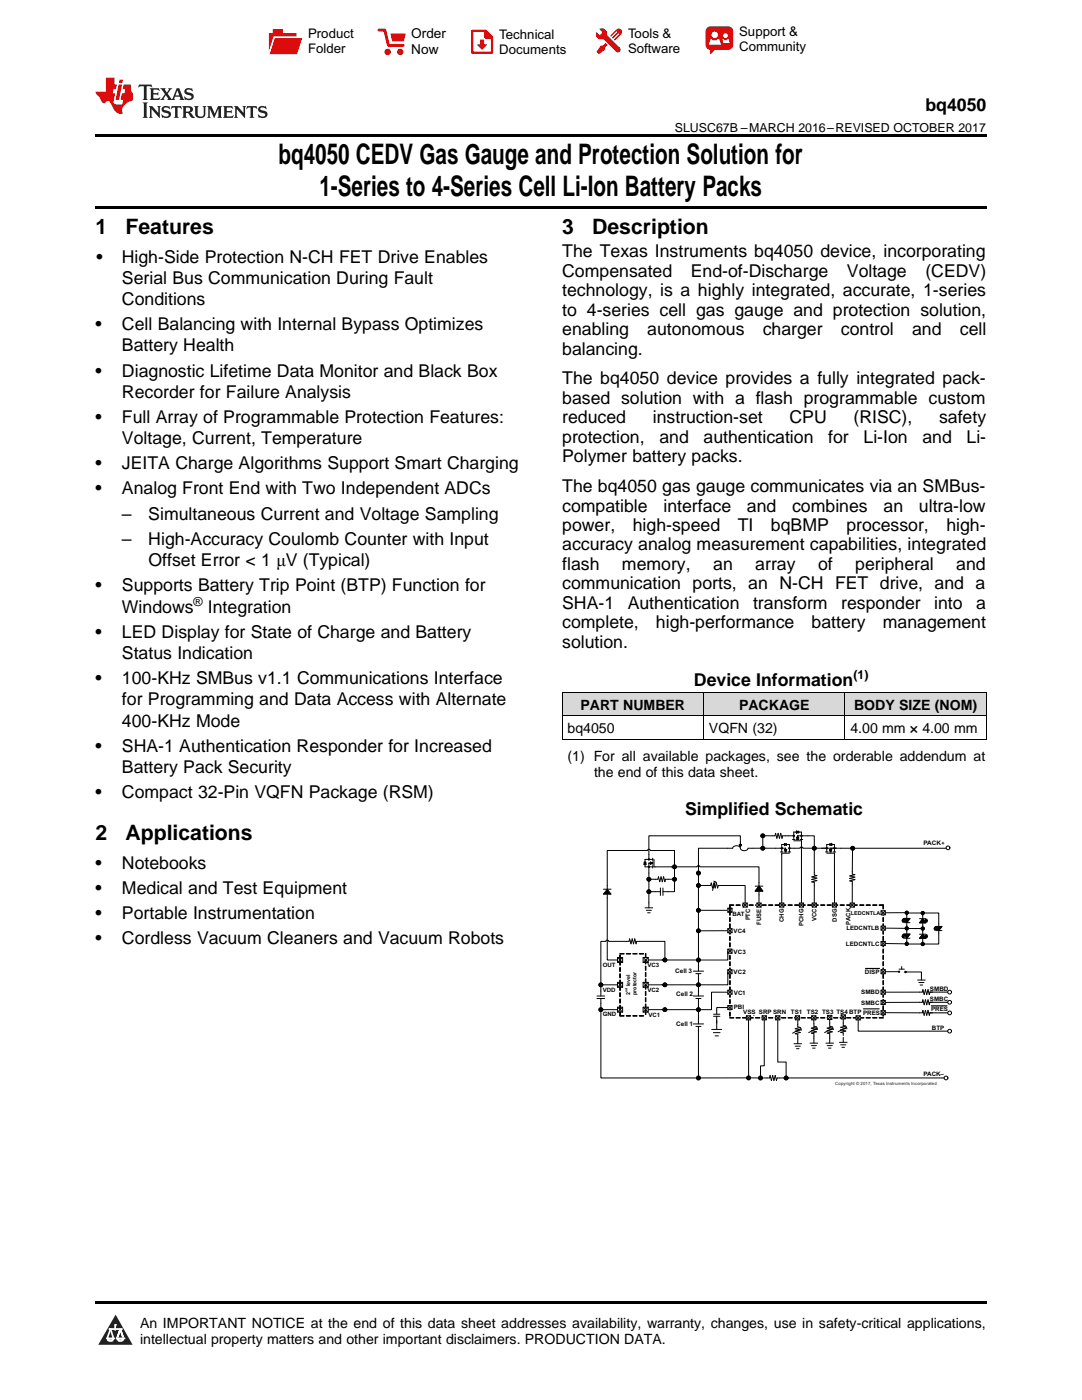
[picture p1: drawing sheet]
<svg xmlns="http://www.w3.org/2000/svg" width="216mm" height="279mm" viewBox="0 0 216 279" stroke-linecap="round" stroke-linejoin="round" font-family="sans-serif">
<g fill="#d8d8d8">
<path d="M112.2 138.3h28.2v4.6h-28.2z"/>
<path d="M140.4 138.3h28.2v4.6h-28.2z"/>
<path d="M168.6 138.3h28.2v4.6h-28.2z"/>
</g>
<path d="M23.1 262.4l3.4 6h-6.9z" fill="#231f20"/>
<path d="M21.4 267.1h1.2l-.3 .5h-.3a.55 .55 0 0 1-.6-.5z" fill-rule="evenodd" fill="#fff"/>
<path d="M21.4 267.1h1.2l-.3 .5h-.3a.55 .55 0 0 1-.6-.5z" fill="none" stroke="#231f20" stroke-width=".34"/>
<path d="M21.4 267.1l1.2 .1-.3 .4h-.5z" fill="none" stroke="#fff" stroke-width=".34"/>
<path d="M23 265.3h.1" fill="none" stroke="#fff" stroke-width=".34"/>
<path d="M23 264.4v.9z" fill="#fff"/>
<path d="M23 264.4v.9z" fill="none" stroke="#fff" stroke-width=".34"/>
<circle cx="23" cy="264.4" r=".17" fill="#fff"/>
<path d="M21.9 265.2h.1" fill="none" stroke="#fff" stroke-width=".34"/>
<path d="M21.9 265.2h2.3z" fill="#fff"/>
<path d="M21.9 265.2h2.3z" fill="none" stroke="#fff" stroke-width=".34"/>
<circle cx="24.2" cy="265.2" r=".17" fill="#fff"/>
<path d="M23.3 267.1h.1" fill="none" stroke="#fff" stroke-width=".34"/>
<path d="M24 265.2l-.7 1.9z" fill="#fff"/>
<path d="M24 265.2l-.7 1.9z" fill="none" stroke="#fff" stroke-width=".34"/>
<path d="M24 265.2l.7 1.9z" fill="#fff"/>
<path d="M24 265.2l.7 1.9z" fill="none" stroke="#fff" stroke-width=".34"/>
<path d="M24.6 267.1h.1" fill="none" stroke="#fff" stroke-width=".34"/>
<circle cx="21.4" cy="267.1" r=".17" fill="#fff"/>
<path d="M22.1 265.2l-.7 1.9z" fill="#fff"/>
<path d="M22.1 265.2l-.7 1.9z" fill="none" stroke="#fff" stroke-width=".34"/>
<path d="M22.1 265.2l.5 1.9z" fill="#fff"/>
<path d="M22.1 265.2l.5 1.9z" fill="none" stroke="#fff" stroke-width=".34"/>
<circle cx="22.6" cy="267.1" r=".17" fill="#fff"/>
<path d="M23.4 267.1h1.3a.65 .65 0 0 1-.7 .5 .65 .65 0 0 1-.6-.5z" fill-rule="evenodd" fill="#fff"/>
<path d="M23.4 267.1h1.3a.65 .65 0 0 1-.7 .5 .65 .65 0 0 1-.6-.5z" fill="none" stroke="#231f20" stroke-width=".34"/>
<path d="M23.4 267.1h1.3l-.4 .5h-.6z" fill="none" stroke="#fff" stroke-width=".34"/>
<path d="M23.3 267.1h.1" fill="none" stroke="#fff" stroke-width=".34"/>
<circle cx="24.7" cy="267.1" r=".17" fill="#fff"/>
<path d="M19 259.7h177.8v.5h-177.8z" fill="#000"/>
<g fill="#000">
<path d="M156.5 168.3l.4 .2-.4 .3zM156.5 169.6h.5l-.2 .4zM165.6 168.5l.4-.2v.5zM165.5 169.6h.5l-.3 .4z"/>
<path d="M175.4 180.6h.9zM174.1 180.6h.9zM172.8 180.6h.9zM171.5 180.6h.9zM170.2 180.6h.9zM168.9 180.6h.9zM167.6 180.6h.9zM166.3 180.6h.9zM165 180.6h.9zM163.7 180.6h.9zM162.4 180.6h.9zM161.1 180.6h.9zM159.9 180.6h.8zM158.6 180.6h.8zM157.3 180.6h.8zM156 180.6h.8zM154.7 180.6h.8zM153.4 180.6h.8zM152.1 180.6h.8zM150.8 180.6h.8zM149.5 180.6h.8zM148.2 180.6h.8zM146.9 180.6h.8zM145.6 180.6h.8z" fill-rule="evenodd"/>
<circle cx="156" cy="169.3" r=".11"/>
<circle cx="157.5" cy="169.3" r=".11"/>
<circle cx="162.5" cy="169.3" r=".38"/>
<circle cx="165" cy="169.3" r=".11"/>
<circle cx="166.5" cy="169.3" r=".11"/>
</g>
<g fill="none" stroke="#000" stroke-width=".2">
<path d="M155.7 170h.5M155.9 169.3h-1.2M156 169.2v-.7h1.5v.7M156 169.4v.6M156.1 169.3h.7v.7M156.5 170h.5M156.5 168.3l.4 .2-.4 .3zM156.5 169.6h.5l-.2 .4zM156.9 168.3v.5M157.3 170h.5M157.5 170.3h-1.5v.2M157.5 169.4v.6"/>
<path d="M157.6 169.3h2.1l.2-.3 .3 .3h1.9M162.9 169.3h4M164.7 170h.5M164.9 169.3h-1M165 169.2v-.7h1.5v.7M165 170.3h1.5v.2M165 169.4v.6M165.5 170h.5M165.5 169.6h.5l-.3 .4zM165.6 168.5l.4-.2v.5zM165.6 168.3v.5M166.3 170h.5"/>
<path d="M166.4 169.3h-.7v.7M166.5 169.4v.6M166.6 169.3h1.2M145.6 180.6h.8zM146.9 180.6h.8zM148.2 180.6h.8zM149.5 180.6h.8zM150.8 180.6h.8zM152.1 180.6h.8zM153.4 180.6h.8zM154.7 180.6h.8zM156 180.6h.8z"/>
<path d="M157.3 180.6h.8zM158.6 180.6h.8zM159.9 180.6h.8zM161.1 180.6h.9zM162.4 180.6h.9zM163.7 180.6h.9zM165 180.6h.9zM166.3 180.6h.9zM167.6 180.6h.9zM168.9 180.6h.9zM170.2 180.6h.9zM171.5 180.6h.9z"/>
<path d="M172.8 180.6h.9zM174.1 180.6h.9zM175.4 180.6h.9z"/>
<circle cx="156" cy="169.3" r=".11"/>
<circle cx="157.5" cy="169.3" r=".11"/>
<circle cx="162.5" cy="169.3" r=".38"/>
<circle cx="165" cy="169.3" r=".11"/>
<circle cx="166.5" cy="169.3" r=".11"/>
</g>
<path d="M166.1 180.2h.8v.8h-.8z" fill-rule="evenodd" fill="#fff"/>
<path d="M166.1 180.2h.8v.8h-.8zM166.1 180.2l.8 .8M166.9 180.2l-.8 .8" fill="none" stroke="#000" stroke-width=".2"/>
<path d="M162.1 180.2h.8v.8h-.8z" fill-rule="evenodd" fill="#fff"/>
<path d="M162.5 169.7v4.9l.5 .2-1 .2 1 .3-1 .2 1 .3-1 .2 .5 .1v.5M162.1 180.2h.8v.8h-.8zM162.1 180.2l.8 .8M162.9 180.2l-.8 .8" fill="none" stroke="#000" stroke-width=".2"/>
<path d="M169.6 180.2h.9v.8h-.9z" fill-rule="evenodd" fill="#fff"/>
<g fill="none" stroke="#000" stroke-width=".2">
<path d="M170.1 173.9v.5l.5 .2-1 .2 1 .3-1 .2 1 .3-1 .2 .5 .1v.5M169.6 180.2h.9v.8h-.9zM169.6 180.2l.9 .8M170.5 180.2l-.9 .8"/>
<circle cx="152.2" cy="169.3" r=".38"/>
</g>
<circle cx="152.2" cy="169.3" r=".38" fill="#000"/>
<path d="M155.6 180.2h.8v.8h-.8z" fill-rule="evenodd" fill="#fff"/>
<g fill="none" stroke="#000" stroke-width=".2">
<path d="M145.2 169.3h-5.8v4.6M152.6 169.3h2.1M139.8 181.7h5.4M155.6 180.2h.8v.8h-.8zM155.6 180.2l.8 .8M156.4 180.2l-.8 .8"/>
<circle cx="139.4" cy="181.7" r=".38"/>
</g>
<circle cx="139.4" cy="181.7" r=".38" fill="#000"/>
<path d="M145.2 181.2h.9v.9h-.9z" fill-rule="evenodd" fill="#fff"/>
<g fill="none" stroke="#000" stroke-width=".2">
<path d="M139.4 182v3.4M145.2 181.2h.9v.9h-.9zM145.2 181.2l.9 .9M145.6 180.6v.8zM145.6 181.9v.8zM145.6 183.1v.8zM145.6 184.4v.8zM145.6 185.6v.9zM145.6 186.9v.8zM145.6 188.1v.9zM145.6 189.4v.8zM145.6 190.7v.8z"/>
<path d="M145.6 191.9v.8zM145.6 193.2v.8zM145.6 194.4v.9zM145.6 195.7v.8zM145.6 197v.8zM145.6 198.2v.8zM145.6 199.5v.8zM146.1 181.2l-.9 .9M176.2 180.6v.8zM176.2 181.9v.8zM176.2 183.1v.8zM176.2 184.4v.8z"/>
<path d="M176.2 185.6v.9zM176.2 186.9v.8zM176.2 188.1v.9zM176.2 189.4v.8zM176.2 190.7v.8zM176.2 191.9v.8zM176.2 193.2v.8zM176.2 194.4v.9zM176.2 195.7v.8zM176.2 197v.8zM176.2 198.2v.8zM176.2 199.5v.8z"/>
<path d="M145.6 200.7v.9zM145.6 202v.8zM176.2 200.7v.9zM176.2 202v.8z"/>
<circle cx="139.4" cy="185.8" r=".38"/>
</g>
<g fill="#000">
<path d="M145.6 180.6v.8zM145.6 181.9v.8zM145.6 183.1v.8zM145.6 184.4v.8zM145.6 185.6v.9zM145.6 186.9v.8zM145.6 188.1v.9zM145.6 189.4v.8zM145.6 190.7v.8zM145.6 191.9v.8zM145.6 193.2v.8zM145.6 194.4v.9zM145.6 195.7v.8zM145.6 197v.8zM145.6 198.2v.8zM145.6 199.5v.8zM145.6 200.7v.9zM145.6 202v.8z" fill-rule="evenodd"/>
<path d="M176.2 180.6v.8zM176.2 181.9v.8zM176.2 183.1v.8zM176.2 184.4v.8zM176.2 185.6v.9zM176.2 186.9v.8zM176.2 188.1v.9zM176.2 189.4v.8zM176.2 190.7v.8zM176.2 191.9v.8zM176.2 193.2v.8zM176.2 194.4v.9zM176.2 195.7v.8zM176.2 197v.8zM176.2 198.2v.8zM176.2 199.5v.8zM176.2 200.7v.9zM176.2 202v.8z" fill-rule="evenodd"/>
<circle cx="139.4" cy="185.8" r=".38"/>
</g>
<path d="M145.2 185.3h.9v.9h-.9z" fill-rule="evenodd" fill="#fff"/>
<g fill="none" stroke="#000" stroke-width=".2">
<path d="M138.3 193.8h2.1M138.9 194.3h1M139.4 194.3v1.9M139.4 192v1.8M145.2 185.3h.9v.9h-.9zM145.2 185.3l.9 .9M145.2 185.7l-5.4 .1M146.1 185.3l-.9 .9"/>
<circle cx="139.4" cy="191.6" r=".38"/>
</g>
<circle cx="139.4" cy="191.6" r=".38" fill="#000"/>
<path d="M145.2 189.4h.9v.8h-.9z" fill-rule="evenodd" fill="#fff"/>
<g fill="none" stroke="#000" stroke-width=".2">
<path d="M138.3 198.8h2.1M138.9 199.3h1M139.4 199.3v1.8M139.4 196.9v1.9M145.2 189.4h.9v.8h-.9zM145.2 189.4l.9 .8M145.2 189.8v1.8h-5.6M146.1 189.4l-.9 .8"/>
<circle cx="139.4" cy="196.5" r=".38"/>
</g>
<circle cx="139.4" cy="196.5" r=".38" fill="#000"/>
<path d="M145.2 193.5h.9v.8h-.9z" fill-rule="evenodd" fill="#fff"/>
<g fill="none" stroke="#000" stroke-width=".2">
<path d="M145.2 193.5h.9v.8h-.9zM145.2 193.9v2.6h-5.4M145.2 193.5l.9 .8M146.1 193.5l-.9 .8M138.3 204.3h2.1M138.9 204.8h1M139.4 200.9v.2M139.4 204.8v1M139.4 201.9v2.4M149 215.1h-9.2"/>
<circle cx="139.4" cy="201.5" r=".38"/>
</g>
<circle cx="139.4" cy="201.5" r=".38" fill="#000"/>
<path d="M145.2 197.6h.9v.8h-.9z" fill-rule="evenodd" fill="#fff"/>
<g fill="none" stroke="#000" stroke-width=".2">
<path d="M145.2 197.6h.9v.8h-.9zM145.2 198h-3.2v3.5h-2.2M145.2 197.6l.9 .8M146.1 197.6l-.9 .8M145.6 203.1h.8zM146.9 203.1h.8zM148.2 203.1h.8zM149.5 203.1h.8zM150.8 203.1h.8zM152.1 203.1h.8zM153.4 203.1h.8zM154.7 203.1h.8z"/>
<path d="M156 203.1h.8zM157.3 203.1h.8zM158.6 203.1h.8zM159.9 203.1h.8zM161.1 203.1h.9zM162.4 203.1h.9zM163.7 203.1h.9zM165 203.1h.9zM166.3 203.1h.9zM167.6 203.1h.9zM168.9 203.1h.9zM170.2 203.1h.9z"/>
<path d="M171.5 203.1h.9zM172.8 203.1h.9zM174.1 203.1h.9zM175.4 203.1h.9z"/>
</g>
<path d="M175.4 203.1h.9zM174.1 203.1h.9zM172.8 203.1h.9zM171.5 203.1h.9zM170.2 203.1h.9zM168.9 203.1h.9zM167.6 203.1h.9zM166.3 203.1h.9zM165 203.1h.9zM163.7 203.1h.9zM162.4 203.1h.9zM161.1 203.1h.9zM159.9 203.1h.8zM158.6 203.1h.8zM157.3 203.1h.8zM156 203.1h.8zM154.7 203.1h.8zM153.4 203.1h.8zM152.1 203.1h.8zM150.8 203.1h.8zM149.5 203.1h.8zM148.2 203.1h.8zM146.9 203.1h.8zM145.6 203.1h.8z" fill-rule="evenodd" fill="#000"/>
<path d="M148.9 202.7h.9v.8h-.9z" fill-rule="evenodd" fill="#fff"/>
<path d="M148.9 202.7h.9v.8h-.9zM148.9 202.7l.9 .8M149.8 202.7l-.9 .8" fill="none" stroke="#000" stroke-width=".2"/>
<path d="M152.1 202.7h.8v.8h-.8z" fill-rule="evenodd" fill="#fff"/>
<path d="M152.1 202.7h.8v.8h-.8zM152.1 202.7l.8 .8M152.9 202.7l-.8 .8" fill="none" stroke="#000" stroke-width=".2"/>
<path d="M154.8 202.7h.8v.8h-.8z" fill-rule="evenodd" fill="#fff"/>
<g fill="none" stroke="#000" stroke-width=".2">
<path d="M149.4 203.5v11.2M149.8 215.1h1.6M152.1 215.1h1.4l.2-.5 .2 1 .3-1 .2 1 .3-1 .2 1 .2-.5h1.4M154.8 202.7h.8v.8h-.8zM154.8 202.7l.8 .8M155.6 202.7l-.8 .8M157.2 215.1h31.2"/>
<circle cx="189.2" cy="169.2" r=".38"/>
<circle cx="189.5" cy="198" r=".38"/>
<circle cx="149.4" cy="215.1" r=".38"/>
<circle cx="151.8" cy="215.1" r=".38"/>
<circle cx="156.9" cy="215.1" r=".38"/>
<circle cx="188.8" cy="215.1" r=".38"/>
<circle cx="189.5" cy="202.1" r=".38"/>
<circle cx="189.5" cy="200" r=".38"/>
</g>
<g fill="#000">
<circle cx="149.4" cy="215.1" r=".38"/>
<circle cx="151.8" cy="215.1" r=".38"/>
<circle cx="156.9" cy="215.1" r=".38"/>
</g>
<path d="M175.8 197.6h.8v.8h-.8z" fill-rule="evenodd" fill="#fff"/>
<path d="M175.8 197.6h.8v.8h-.8zM175.8 197.6l.8 .8M176.6 197.6l-.8 .8" fill="none" stroke="#000" stroke-width=".2"/>
<path d="M175.8 199.7h.8v.8h-.8z" fill-rule="evenodd" fill="#fff"/>
<path d="M175.8 199.7h.8v.8h-.8zM175.8 199.7l.8 .8M176.6 199.7l-.8 .8" fill="none" stroke="#000" stroke-width=".2"/>
<path d="M175.8 201.7h.8v.8h-.8z" fill-rule="evenodd" fill="#fff"/>
<path d="M186.1 198h-.5l-.2 .5-.2-1-.3 1-.2-1-.3 1-.2-1-.2 .5h-7.4M175.8 201.7h.8v.8h-.8zM175.8 201.7l.8 .8M176.6 201.7l-.8 .8M176.6 202.1h7.4l.2-.5 .2 1 .3-1 .2 1 .3-1 .2 1 .2-.5h3.5M186.1 200h-.5l-.2 .5-.2-1-.3 1-.2-1-.3 1-.2-1-.2 .5-7.4 .1" fill="none" stroke="#000" stroke-width=".2"/>
<path d="M175.8 181.8h.8v.8h-.8z" fill-rule="evenodd" fill="#fff"/>
<path d="M175.8 181.8h.8v.8h-.8zM175.8 181.8l.8 .8M176.6 181.8l-.8 .8" fill="none" stroke="#000" stroke-width=".2"/>
<path d="M175.8 187.9h.8v.8h-.8z" fill-rule="evenodd" fill="#fff"/>
<path d="M175.8 187.9h.8v.8h-.8zM175.8 187.9l.8 .8M176.6 187.9l-.8 .8" fill="none" stroke="#000" stroke-width=".2"/>
<path d="M175.8 184.8h.8v.8h-.8z" fill-rule="evenodd" fill="#fff"/>
<path d="M175.8 184.8h.8v.8h-.8zM175.8 184.8l.8 .8M176.6 184.8l-.8 .8" fill="none" stroke="#000" stroke-width=".2"/>
<path d="M175.8 193.5h.8v.8h-.8z" fill-rule="evenodd" fill="#fff"/>
<path d="M175.8 193.5h.8v.8h-.8zM175.8 193.5l.8 .8M176.6 193.5l-.8 .8" fill="none" stroke="#000" stroke-width=".2"/>
<path d="M158.7 202.7h.8v.8h-.8z" fill-rule="evenodd" fill="#fff"/>
<path d="M158.7 202.7h.8v.8h-.8zM158.7 202.7l.8 .8M159.5 202.7l-.8 .8" fill="none" stroke="#000" stroke-width=".2"/>
<path d="M145.2 200.7h.9v.8h-.9z" fill-rule="evenodd" fill="#fff"/>
<g fill="none" stroke="#000" stroke-width=".2">
<path d="M142 205.4h2M142.3 206.1h1.4M142.4 202.4h1.2M142.4 202.8h1.2M142.7 206.7h.6M143 202.8v2.6M145.2 200.7h.9v.8h-.9zM145.2 201.1h-2.2v1.3M145.2 200.7l.9 .8M146.1 200.7l-.9 .8M158.4 208.3h1.5M158.7 208.8h1"/>
<path d="M158.9 209.3h.5M159.2 204.4v.5l.5 .2-1 .2 1 .2-1 .3 1 .2-1 .3 .5 .1v.5M159.2 207.3v1M159.8 205.2l.1 .4M159.8 205.3l-1.6 .9"/>
</g>
<path d="M162 202.7h.8v.8h-.8z" fill-rule="evenodd" fill="#fff"/>
<path d="M151.8 169.3h-1.5M162 202.7h.8v.8h-.8zM162 202.7l.8 .8M162.8 202.7l-.8 .8" fill="none" stroke="#000" stroke-width=".2"/>
<path d="M151 180.2h.9v.8h-.9z" fill-rule="evenodd" fill="#fff"/>
<g fill="none" stroke="#000" stroke-width=".2">
<path d="M134 173h5.1l.3-.3 .2 .3h11.8v3.1M147.7 168v-1.2h-18.2v3.7M151.4 178.6v1.6M151 180.2h.9v.8h-.9zM151 180.2l.9 .8M151.9 180.2l-.9 .8M176.6 193.9h2.7M179.4 193.4h1M179.9 192.9v.5M180.8 194h3.1v1.6M183.1 195.6h1.5M183.3 196.1h1.1"/>
<path d="M183.6 196.6h.5"/>
<circle cx="170.1" cy="169.3" r=".38"/>
<circle cx="179.4" cy="193.9" r=".13"/>
<circle cx="180.7" cy="194" r=".15"/>
<circle cx="180.9" cy="182.2" r=".32"/>
</g>
<g fill="#000">
<circle cx="170.1" cy="169.3" r=".38"/>
<circle cx="180.9" cy="182.2" r=".32"/>
</g>
<path d="M148.3 180.2h.8v.8h-.8z" fill-rule="evenodd" fill="#fff"/>
<g fill="none" stroke="#000" stroke-width=".2">
<path d="M141.3 176.7h.5l.1-.5 .3 1 .2-1 .3 1 .2-1 .3 1 .1-.5h.5M142.4 175.8l.5 .3M142.7 176l-.5 1.7M152.2 167.2v1.7M154.1 166.8h.5l.2-.5 .2 1 .3-1 .2 1 .3-1 .2 1 .2-.5h.5M157.4 166.8h.9M158.1 167.5h.5M158.4 166.7v-.6h1.5v.6M158.4 167.8h1.5v.2M158.4 166.9v.6M158.9 167.5h.5M158.9 165.8l.4 .3-.4 .2z"/>
<path d="M159.2 166.9l.2 .4h-.5zM159.3 165.8v.5M159.7 167.5h.5M159.8 166.8h-.6v.7M159.9 166.9v.6M160 166.8h2.5v2.1M167.8 169.3h2M148.3 180.2h.8v.8h-.8zM148.3 180.2l.8 .8M149.1 180.2l-.8 .8M176.6 185.2l4 .1M176.6 188.3l4 .1"/>
<path d="M180.1 183.4l.3 .3-.4 .1zM180.1 186.5l.3 .3-.4 .1zM180.2 183.6l.3 .3-.4 .1zM180.2 186.7l.3 .3-.4 .1zM180.3 183.3h1.3l-.7 .8zM180.3 186.4h1.3l-.7 .9zM180.3 184.1h1.3M180.3 183.5l-.1 .1M180.3 187.3h1.3M180.3 186.6l-.1 .1M180.4 183.7l-.1 .1M180.4 186.8l-.1 .1"/>
<path d="M180.6 182.1l-4 .1M180.9 185.6v2.5M180.9 182.7v2.3M181.2 185.3h2.6M183.5 183.3h1.3M183.5 186.4h1.3M184.1 183.3l.7 .9h-1.3zM184.1 186.4l.7 .9h-1.3zM184.1 182.7v2.3M184.1 185.6v2.3M184.6 183.6l.4-.1-.2 .3zM184.6 186.7l.4-.2-.2 .4z"/>
<path d="M184.7 183.8l.4-.1-.2 .4zM184.7 186.9l.4-.1-.2 .4zM184.8 183.7l-.1 .1M184.8 186.8l-.1 .1M184.9 183.9l-.1 .1M184.9 187l-.1 .1M186.5 185l.3 .3-.4 .1zM186.6 185.2l.3 .3-.4 .1zM186.7 184.9h1.3l-.7 .8zM186.7 185.7h1.3M186.7 185.1l-.1 .1M186.8 185.3l-.1 .1"/>
<path d="M187.3 184.3v2"/>
<circle cx="152.2" cy="166.8" r=".38"/>
<circle cx="158.4" cy="166.8" r=".11"/>
<circle cx="159.9" cy="166.8" r=".11"/>
<circle cx="180.9" cy="188.4" r=".32"/>
<circle cx="180.9" cy="185.3" r=".32"/>
<circle cx="184.1" cy="185.3" r=".32"/>
</g>
<g fill="#000">
<path d="M158.9 165.8l.4 .3-.4 .2zM159.2 166.9l.2 .4h-.5zM180.3 183.3h1.3l-.7 .8zM180.3 186.4h1.3l-.7 .9zM184.1 183.3l.7 .9h-1.3zM184.1 186.4l.7 .9h-1.3zM186.7 184.9h1.3l-.7 .8z"/>
<path d="M180.1 183.4l.3 .3-.4 .1z" fill-rule="evenodd"/>
<path d="M180.1 186.5l.3 .3-.4 .1z" fill-rule="evenodd"/>
<path d="M180.2 183.6l.3 .3-.4 .1z" fill-rule="evenodd"/>
<path d="M180.2 186.7l.3 .3-.4 .1z" fill-rule="evenodd"/>
<path d="M184.6 183.6l.4-.1-.2 .3z" fill-rule="evenodd"/>
<path d="M184.6 186.7l.4-.2-.2 .4z" fill-rule="evenodd"/>
<path d="M184.7 183.8l.4-.1-.2 .4z" fill-rule="evenodd"/>
<path d="M184.7 186.9l.4-.1-.2 .4z" fill-rule="evenodd"/>
<path d="M186.5 185l.3 .3-.4 .1z" fill-rule="evenodd"/>
<path d="M186.6 185.2l.3 .3-.4 .1z" fill-rule="evenodd"/>
<circle cx="152.2" cy="166.8" r=".38"/>
<circle cx="158.4" cy="166.8" r=".11"/>
<circle cx="159.9" cy="166.8" r=".11"/>
<circle cx="180.9" cy="188.4" r=".32"/>
<circle cx="180.9" cy="185.3" r=".32"/>
<circle cx="184.1" cy="185.3" r=".32"/>
</g>
<path d="M159.5 180.2h.8v.8h-.8z" fill-rule="evenodd" fill="#fff"/>
<g fill="none" stroke="#000" stroke-width=".2">
<path d="M139.4 174.6v1.7M139.4 177.1v4.2M139.8 176.7h1.5M143.8 176.7h4.9v3.5M145.2 169.3h1a.84 .84 0 0 1 .9-.5 .84 .84 0 0 1 .7 .7 .9 .9 0 0 0 1.5-.2h1M147.5 168.6h.5l-.3 .4zM147.7 168v1M150.7 176.8h1.5M151.4 176.8l.8 1h-1.5zM151.4 176.1v2.5M152.6 166.8h1.5M156 170.5v9.7"/>
<path d="M156.7 166.8h.7M159.9 168v12.2M162.5 176.6v3.6M166.5 170.5v9.7M170.1 176.4v3.8M170.1 169.3v4.6M188.8 169.3h-18.7v.4M132.1 196.5h6.9M132.1 191.6h6.9M139.4 186.1v5.1M159.5 180.2h.8v.8h-.8zM159.5 180.2l.8 .8"/>
<path d="M160.3 180.2l-.8 .8M180.9 182.5v.2M181.2 182.2h2.6M181.2 188.4h2.6M184.1 187.9v.2M184.1 182.5v.2M184.4 182.2h2.9v2.1M187.3 186.3v2.1h-2.9M119.9 201.9v13.2h19.1M139 201.5h-6.9M139.4 205.8v9M150.4 202.6h.1"/>
<path d="M152.5 203.5v9.2h-.7v2.1M155.2 203.5v8.5h1.7v2.8M159.2 206.9v.4M159.2 203.5v.9M161.6 208.2h1.6M161.9 208.7h1M162.1 209.2h.6M162.4 204.3v.5l.5 .1-1 .3 1 .2-1 .3 1 .2-1 .3 .5 .1v1.9M163 205l.1 .5M163 205.2l-1.6 .9"/>
<circle cx="139.4" cy="174.2" r=".38"/>
<circle cx="139.4" cy="176.7" r=".38"/>
<circle cx="184.1" cy="182.2" r=".31"/>
<circle cx="184.1" cy="188.4" r=".31"/>
<circle cx="139.4" cy="215.1" r=".38"/>
</g>
<g fill="#000">
<path d="M147.5 168.6h.5l-.3 .4zM151.4 176.8l.8 1h-1.5z"/>
<circle cx="139.4" cy="174.2" r=".38"/>
<circle cx="139.4" cy="176.7" r=".38"/>
<circle cx="184.1" cy="182.2" r=".31"/>
<circle cx="184.1" cy="188.4" r=".31"/>
<circle cx="139.4" cy="215.1" r=".38"/>
</g>
<path d="M165.1 202.6h.9v.9h-.9z" fill-rule="evenodd" fill="#fff"/>
<path d="M165.1 202.6h.9v.9h-.9zM165.1 202.6l.9 .9M166 202.6l-.9 .9" fill="none" stroke="#000" stroke-width=".2"/>
<path d="M167.8 202.5h.9v.8h-.9z" fill-rule="evenodd" fill="#fff"/>
<path d="M167.8 202.5h.9v.8h-.9zM167.8 202.5l.9 .8M168.7 202.5l-.9 .8" fill="none" stroke="#000" stroke-width=".2"/>
<path d="M170.8 202.7h.9v.8h-.9z" fill-rule="evenodd" fill="#fff"/>
<g fill="none" stroke="#000" stroke-width=".2">
<path d="M128.5 172.1h.4M128.7 172.1l.2 .4h-.4zM129.4 171.5h-.7v1.5h.7M129.5 170.5v.9M129.5 173.1v1.1M129.6 171.5h.6M129.6 173h.6M129.8 172l.4 .3-.4 .2zM130.2 172.3h-.7v.6M130.2 171.3v.5M130.2 172v.5M130.2 172.8v.4"/>
<path d="M130.5 171.5v1.5h.3M128.7 181.2h1.5M129 181.7h1M129.2 182.2h.5M129.5 180.2v1M162.4 203.5v.8M164.8 208.2h1.5M165.1 208.7h1M165.3 209.2h.5M165.6 203.5v1.3l.5 .1-1 .3 1 .2-1 .3 1 .2-1 .3 .5 .1v1.9M166.1 205l.2 .5M166.2 205.2l-1.7 .9"/>
<path d="M167.5 208h1.5M167.7 208.5h1.1M168 209h.5M168.3 203.3v1.4l.5 .1-1.1 .2 1.1 .3-1.1 .2 1.1 .3-1.1 .2 .6 .1v.5M168.3 207v1M168.8 204.9l.2 .4M168.9 205l-1.7 .9M170.8 202.7h.9v.8h-.9zM170.8 202.7l.9 .8M171.2 203.5v2.3h17.9M171.7 202.7l-.9 .8"/>
<circle cx="129.5" cy="171.5" r=".11"/>
<circle cx="129.5" cy="173" r=".11"/>
<circle cx="132.7" cy="191.6" r=".38"/>
<circle cx="132.7" cy="196.5" r=".38"/>
<circle cx="132.7" cy="201.5" r=".38"/>
<circle cx="189.5" cy="205.8" r=".38"/>
</g>
<g fill="#000">
<path d="M128.7 172.1l.2 .4h-.4zM129.8 172l.4 .3-.4 .2z"/>
<circle cx="129.5" cy="171.5" r=".11"/>
<circle cx="129.5" cy="173" r=".11"/>
<circle cx="132.7" cy="191.6" r=".38"/>
<circle cx="132.7" cy="196.5" r=".38"/>
<circle cx="132.7" cy="201.5" r=".38"/>
</g>
<path d="M128.3 191.1h1v1h-1z" fill-rule="evenodd" fill="#fff"/>
<path d="M128.3 191.1h1v1h-1zM128.3 191.1l1 1M129.3 191.1l-1 1" fill="none" stroke="#000" stroke-width=".2"/>
<path d="M128.3 196h1v1h-1z" fill-rule="evenodd" fill="#fff"/>
<path d="M128.3 196h1v1h-1zM128.3 196l1 1M129.3 196l-1 1" fill="none" stroke="#000" stroke-width=".2"/>
<path d="M128.3 201h1v1h-1z" fill-rule="evenodd" fill="#fff"/>
<path d="M128.3 201h1v1h-1zM128.3 201l1 1M129.3 201l-1 1" fill="none" stroke="#000" stroke-width=".2"/>
<path d="M123.2 201h1v1h-1z" fill-rule="evenodd" fill="#fff"/>
<path d="M123.2 201h1v1h-1zM123.2 201l1 1M124.2 201l-1 1" fill="none" stroke="#000" stroke-width=".2"/>
<path d="M123.2 191.1h1v1h-1z" fill-rule="evenodd" fill="#fff"/>
<path d="M123.2 191.1h1v1h-1zM123.2 191.1l1 1M124.2 191.1l-1 1" fill="none" stroke="#000" stroke-width=".2"/>
<path d="M123.2 196h1v1h-1z" fill-rule="evenodd" fill="#fff"/>
<g fill="none" stroke="#000" stroke-width=".2">
<path d="M112.2 138.2h84.6M112.2 138.3v9.3M140.4 138.3v9.3M168.6 138.3v9.3M196.8 138.3v9.3M112.2 147.5h84.6M112.2 142.9h84.6M120.4 177.5h1.5M121.2 177.5l.7 1h-1.5zM129.5 174.2v.9M129.5 175.8v1.8M129.5 178.3v1.9"/>
<path d="M129.9 175.5h1.4l.1-.5 .2 1 .3-1 .3 1 .2-1 .3 1 .1-.5h1.4M129.9 178h1.9M131.8 177.2v1.5M132.3 177.2v1.5M134.2 173h-3.4M134.6 172.6v-2.9h-4.9l-.2-.2-.3 .2h-8v21.9h2M134.6 175.8v2.2h-2.3M134.6 173.4v1.7M119.1 198.8h1.6M119.1 199.3h1.6M119.9 196.9v1.9M119.9 199.3v1.8"/>
<path d="M120.3 196.5h2.9M123.2 196h1v1h-1zM123.2 196l1 1M123.7 190.6v.8zM123.7 191.8v.8zM123.7 193.1v.8zM123.7 194.3v.9zM123.7 195.6v.8zM123.7 196.9v.8zM123.7 198.1v.8zM123.7 199.4v.8zM123.7 190.3h.8z"/>
<path d="M124.2 196l-1 1M125 190.3h.8zM126.3 190.3h.8zM127.6 190.3h.8zM128.8 190.3v.8zM128.8 191.6v.8zM128.8 192.8v.9zM128.8 194.1v.8zM128.8 195.3v.9zM128.8 196.6v.8zM128.8 197.9v.8zM128.8 199.1v.8z"/>
<path d="M129.3 191.6h3M132.3 196.5h-3M132.7 191.2v-3.3h-5.7l-.1 .5-.2-1-.3 1-.2-1-.3 1-.3-1-.1 .5h-4.1l-.2-.3-.3 .3h-1v8.3M172.7 193.3h2.8M185.6 198h3.5M120.3 201.5h2.9M123.7 200.6v.9zM123.7 201.9v.8zM123.7 202.7h.8zM125 202.7h.8zM126.3 202.7h.8zM127.6 202.7h.8z"/>
<path d="M128.8 200.4v.8zM128.8 201.6v.9zM132.3 201.5h-3M172.3 201.3h3.1M185.6 200h3.5M185.8 200.7h3.2"/>
<circle cx="129.5" cy="178" r=".38"/>
<circle cx="129.5" cy="175.5" r=".38"/>
<circle cx="134.6" cy="175.5" r=".38"/>
<circle cx="134.6" cy="173" r=".38"/>
<circle cx="119.9" cy="196.5" r=".38"/>
<circle cx="119.9" cy="201.5" r=".38"/>
</g>
<g fill="#000">
<path d="M121.2 177.5l.7 1h-1.5z"/>
<path d="M123.7 190.3h.8zM125 190.3h.8zM126.3 190.3h.8zM127.6 190.3h.8z" fill-rule="evenodd"/>
<path d="M123.7 190.6v.8zM123.7 191.8v.8zM123.7 193.1v.8zM123.7 194.3v.9zM123.7 195.6v.8zM123.7 196.9v.8zM123.7 198.1v.8zM123.7 199.4v.8zM123.7 200.6v.9zM123.7 201.9v.8z" fill-rule="evenodd"/>
<path d="M128.8 190.3v.8zM128.8 191.6v.8zM128.8 192.8v.9zM128.8 194.1v.8zM128.8 195.3v.9zM128.8 196.6v.8zM128.8 197.9v.8zM128.8 199.1v.8zM128.8 200.4v.8zM128.8 201.6v.9z" fill-rule="evenodd"/>
<path d="M123.7 202.7h.8zM125 202.7h.8zM126.3 202.7h.8zM127.6 202.7h.8z" fill-rule="evenodd"/>
<circle cx="129.5" cy="178" r=".38"/>
<circle cx="129.5" cy="175.5" r=".38"/>
<circle cx="134.6" cy="175.5" r=".38"/>
<circle cx="134.6" cy="173" r=".38"/>
<circle cx="119.9" cy="196.5" r=".38"/>
<circle cx="119.9" cy="201.5" r=".38"/>
</g>
<path d="M19 26.8h177.8v.6h-177.8zM19 41.2h177.8v.5h-177.8z" fill="#000"/>
<path d="M27.7 16.9l-.1 .6 .6-.3h.5v.2v2.2l-.2 .4h1l-.2-.4v-2.2v-.2h.5l.6 .3-.2-.6zM29.9 17.6l.2 .4v1.6l-.2 .4h1.9l.1-.6a1.09 1.09 0 0 1-1.3 .1v-.6h.6l.4 .2v-.7l-.2 .2h-.8v-.6l.2-.1a1.01 1.01 0 0 1 1 .3l-.1-.6zM32 17.6l.9 1.2-1 1.2h.9l-.2-.3 .5-.7 .5 .7-.3 .3h1.7l-.2-.3 .1-.4h1l.1 .4-.2 .3h1l-.3-.4-.7-2h-.5l-1 2.2-.8-1.1 .9-1.1h-.9l.2 .2-.4 .7-.4-.7 .2-.2zM35.4 18l.4 1h-.8zM37 17.7a.66 .66 0 0 0-.2 .8 .66 .66 0 0 0 .6 .4l.7 .2 .1 .2a.8 .8 0 0 1-.7 .4 .8 .8 0 0 1-.7-.5l.1 .8 .2-.2a.94 .94 0 0 0 1.1 .1 .94 .94 0 0 0 .4-.9 1.48 1.48 0 0 0-1.3-.6v-.4a1.1 1.1 0 0 1 1.2 .2l-.2-.6-.2 .1-.5-.1zM28.5 20.4l.2 .4v2.3l-.2 .4h1l-.2-.4v-2.3l.2-.4zM29.7 21.2l.2 .4v1.5l-.2 .4h.8l-.3-.4 .1-1.3 1.6 1.8v-2l.2-.4h-.7l.2 .2v1.1l-1.2-1.3zM32.5 21.3a.66 .66 0 0 0-.2 .8 .66 .66 0 0 0 .6 .4l.6 .2 .2 .2a.8 .8 0 0 1-.8 .4 .8 .8 0 0 1-.7-.5l.2 .7 .2-.1a.94 .94 0 0 0 1 .1 .94 .94 0 0 0 .5-1 1.47 1.47 0 0 0-1.3-.6l-.1-.3a1.1 1.1 0 0 1 1.3 .2l-.2-.6-.2 .1-.5-.2zM34.3 21.2l-.2 .6a.64 .64 0 0 1 .8-.3v1.6l-.2 .4h1l-.3-.4 .1-1.6a.66 .66 0 0 1 .8 .3l-.2-.6zM36.3 21.2l.3 .4v1.5l-.3 .4h1l-.2-.2v-.7h.5l.1 .1a.8 .8 0 0 0 1.2 .7l-1-1a.62 .62 0 0 0 .6-.5 .62 .62 0 0 0-.6-.7zM37.1 21.5h.1a.48 .48 0 0 1 .6 0 .48 .48 0 0 1 .1 .6l-.2 .1-.6 .1zM38.7 21.2l.2 .2a2.29 2.29 0 0 0 .4 2 1.05 1.05 0 0 0 1.7-.7v-1.3l.2-.2h-.8l.2 .4v1.1a.61 .61 0 0 1-.6 .6 .61 .61 0 0 1-.6-.6v-1.1l.3-.4zM41.3 21.2l.3 .4v1.5l-.3 .4h.8l-.2-.4v-1.4l.8 1.9 .9-1.9v1.4l-.2 .4h.9l-.2-.4v-1.5l.2-.4h-.8l-.7 1.5-.6-1.5zM44.5 21.2l.2 .4v1.5l-.2 .4h1.9l.2-.6a1.1 1.1 0 0 1-1.4 .2v-.7h.6l.4 .2v-.6l-.2 .1-.8 .1v-.6l.2-.1a1.02 1.02 0 0 1 1.1 .2l-.2-.5zM46.7 21.2l.2 .4v1.5l-.2 .4h.8l-.3-.4 .1-1.3 1.6 1.8v-2l.2-.4h-.7l.2 .2v1.1l-1.2-1.3zM49.3 21.2l-.1 .6a.64 .64 0 0 1 .8-.3v1.6l-.3 .4h1l-.2-.4v-1.6a.66 .66 0 0 1 .8 .3l-.1-.6zM51.7 21.3a.66 .66 0 0 0-.2 .7 .66 .66 0 0 0 .7 .5l.6 .2 .1 .2a.8 .8 0 0 1-.7 .4 .8 .8 0 0 1-.7-.5l.1 .7 .2-.1a.94 .94 0 0 0 1.1 .1 .94 .94 0 0 0 .4-1 1.48 1.48 0 0 0-1.2-.6l-.1-.3a1.1 1.1 0 0 1 1.2 .2l-.2-.6-.1 .1-.6-.2z" fill="#231f20"/>
<path d="M21.1 15.5v2.8h-2v.4l.9 .9a.96 .96 0 0 0 1 1 .59 .59 0 0 1 .5-.4 .59 .59 0 0 1 .5 .3l.4 .8a1.61 1.61 0 0 0 2.1 1.3 1.63 1.63 0 0 1 1.1-2.2l.9-.3v-1.5a1.6 1.6 0 0 1-.4-1.7h-1.4l-.2 .9h.5l-.2 .8h-.5l-.2 1v.3h.5l-.2 .9h-.7a.74 .74 0 0 1-1-.6l.3-1.6h-.5l.2-.8h.5l.1-.9h-.4v-1.4zM23.7 16.9l-.7 3h.8l.6-3zM23.8 15.9l-.1 .7h.7l.2-.7z" fill="#ee1d23"/>
<g fill="#d60000">
<path d="M54.4 5.8h2v.8h2.8v4.2h-5.5v-4.2h.7z" fill-rule="evenodd"/>
<path d="M54.7 7.5h5.6l-1 3.3h-5.6z" fill-rule="evenodd"/>
</g>
<path d="M54.6 7.4h5.8l-.1 .1h-5.5l-1.1 3.3z" fill-rule="evenodd" fill="#fff"/>
<path d="M54.6 7.4h5.8l-.1 .1h-5.5l-1.1 3.3z" fill="none" stroke="#fff" stroke-width=".2"/>
<path d="M75.6 6h1.2l.7 3.1h3" fill="none" stroke="#d60000" stroke-width=".56"/>
<g fill="#d60000">
<path d="M77.9 6.7h3.1l-.4 1.5h-2.3z" fill-rule="evenodd"/>
<circle cx="77.3" cy="10.4" r=".64"/>
<circle cx="79.9" cy="10.4" r=".64"/>
</g>
<path d="M94.2 6.2h2.7l1.3 1.2v3.1h-4z" fill="none" stroke="#d60000" stroke-width=".44"/>
<g fill="#d60000">
<path d="M95.8 7.9h.8v1h.6l-1 1.1-1-1v-.1h.6z" fill-rule="evenodd"/>
<path d="M96.6 6.2h.3l1.3 1.2v.4h-1.3l-.3-.4z" fill-rule="evenodd"/>
<path d="M119.6 5.7h.9l.6 .6 .1 .7 2.5 2.5-.8 .8-2.3-2.3-1.1-.2-.6-.6v-.8l.7 .6 .5-.4v-.2l-.4-.5z" fill-rule="evenodd"/>
<path d="M119.9 9.1h.4l.5-.5 .4 .4-.5 .5v.4l-1.2 .9-.5-.5z" fill-rule="evenodd"/>
<path d="M123 5.9a.67 .67 0 0 1 .9 0 .67 .67 0 0 1 0 .9z" fill-rule="evenodd"/>
<path d="M123 5.9l.9 .9-1.2 1.2h-.2l.1-.2 .9-.9 .1-.2h-.3l-.9 1h-.2v-.2l.9-1 .1-.2h-.3l-.9 1h-.2v-.2z" fill-rule="evenodd"/>
<circle cx="123.3" cy="9.9" r=".54"/>
</g>
<path d="M121.1 6.3l-.1 .7" fill="none" stroke="#d60000" stroke-width=".2"/>
<g fill="#d60000">
<path d="M141.1 5.5l.6-.2h3.6a.95 .95 0 0 1 1 .9v2.8a.95 .95 0 0 1-1 .9h-3.6a.95 .95 0 0 1-.9-.9v-2.8z" fill-rule="evenodd"/>
<path d="M141.7 9.9h.9l-.7 .9h-.2z" fill-rule="evenodd"/>
</g>
<g fill="#fff">
<path d="M144.3 8.6h1.3z"/>
<path d="M141.8 7.8h.3l.1 .2h.8l.2-.2h.3l.4 1.1h-2.5z" fill-rule="evenodd"/>
<path d="M144.2 7.8h.2l.2 .2h.4l.2-.2h.2l.2 .8h-1.3z" fill-rule="evenodd"/>
<circle cx="142.6" cy="6.9" r=".65"/>
<circle cx="144.8" cy="7.1" r=".48"/>
</g>
<g font-size="5.6">
<text x="55.6" y="32.8">bq4050 CEDV Gas Gauge and Protection Solution for</text>
<text x="63.7" y="39.2">1-Series to 4-Series Cell Li-Ion Battery Packs</text>
</g>
<g font-size="4.2">
<text x="19" y="46.7">1</text>
<text x="25" y="46.7">Features</text>
<text x="112.2" y="46.7">3</text>
<text x="118.2" y="46.7">Description</text>
<text x="19" y="167.7">2</text>
<text x="25" y="167.7">Applications</text>
</g>
<g font-size="3.5">
<text x="184.7" y="22.2">bq4050</text>
<text x="19.2" y="52.4">•</text>
<text x="24.3" y="52.4">High-Side Protection N-CH FET Drive Enables</text>
<text x="112.2" y="51.4">The Texas Instruments bq4050 device, incorporating</text>
<text x="24.3" y="56.7">Serial Bus Communication During Fault</text>
<text x="112.2" y="55.2">Compensated</text>
<text x="112.2" y="59.1">technology, is a highly integrated, accurate, 1-series</text>
<text x="137.8" y="55.2">End-of-Discharge</text>
<text x="169" y="55.2">Voltage</text>
<text x="184.6" y="55.2">(CEDV)</text>
<text x="19" y="65.9">•</text>
<text x="24.3" y="60.9">Conditions</text>
<text x="24.3" y="65.9">Cell Balancing with Internal Bypass Optimizes</text>
<text x="112.2" y="63">to 4-series cell gas gauge and protection solution,</text>
<text x="24.3" y="70.1">Battery Health</text>
<text x="112.2" y="66.9">enabling</text>
<text x="112.2" y="70.8">balancing.</text>
<text x="129.2" y="66.9">autonomous</text>
<text x="152.2" y="66.9">charger</text>
<text x="167.8" y="66.9">control</text>
<text x="182" y="66.9">and</text>
<text x="191.5" y="66.9">cell</text>
<text x="19" y="75.1">•</text>
<text x="24.3" y="75.1">Diagnostic Lifetime Data Monitor and Black Box</text>
<text x="112.2" y="76.7">The bq4050 device provides a fully integrated pack-</text>
<text x="24.3" y="79.4">Recorder for Failure Analysis</text>
<text x="112.2" y="80.6">based solution with a flash programmable custom</text>
<text x="19" y="84.4">•</text>
<text x="24.3" y="84.4">Full Array of Programmable Protection Features:</text>
<text x="24.3" y="88.6">Voltage, Current, Temperature</text>
<text x="112.2" y="84.5">reduced</text>
<text x="112.2" y="88.4">protection,</text>
<text x="130.3" y="84.5">instruction-set</text>
<text x="131.6" y="88.4">and</text>
<text x="140.4" y="88.4">authentication</text>
<text x="157.5" y="84.5">CPU</text>
<text x="165.3" y="88.4">for</text>
<text x="170.3" y="84.5">(RISC),</text>
<text x="172.3" y="88.4">Li-Ion</text>
<text x="184.1" y="88.4">and</text>
<text x="187.4" y="84.5">safety</text>
<text x="192.9" y="88.4">Li-</text>
<text x="19" y="93.6">•</text>
<text x="24.3" y="93.6">JEITA Charge Algorithms Support Smart Charging</text>
<text x="112.2" y="92.3">Polymer battery packs.</text>
<text x="19" y="98.6">•</text>
<text x="24.3" y="98.6">Analog Front End with Two Independent ADCs</text>
<text x="112.2" y="98.2">The bq4050 gas gauge communicates via an SMBus-</text>
<text x="24.3" y="103.7">–</text>
<text x="29.6" y="103.7">Simultaneous Current and Voltage Sampling</text>
<text x="112.2" y="102.1">compatible</text>
<text x="112.2" y="106">power,</text>
<text x="126.3" y="106">high-speed</text>
<text x="132.4" y="102.1">interface</text>
<text x="147.2" y="106">TI</text>
<text x="149" y="102.1">and</text>
<text x="153.8" y="106">bqBMP</text>
<text x="158.1" y="102.1">combines</text>
<text x="168.9" y="106">processor,</text>
<text x="176.3" y="102.1">an</text>
<text x="183.4" y="102.1">ultra-low</text>
<text x="188.8" y="106">high-</text>
<text x="24.3" y="108.8">–</text>
<text x="29.6" y="108.8">High-Accuracy Coulomb Counter with Input</text>
<text x="29.6" y="113">Offset Error &lt; 1 μV (Typical)</text>
<text x="112.2" y="109.9">accuracy analog measurement capabilities, integrated</text>
<text x="112.2" y="113.7">flash</text>
<text x="124.1" y="113.7">memory,</text>
<text x="142.3" y="113.7">an</text>
<text x="150.7" y="113.7">array</text>
<text x="163.2" y="113.7">of</text>
<text x="170.6" y="113.7">peripheral</text>
<text x="190.8" y="113.7">and</text>
<text x="19" y="118">•</text>
<text x="24.3" y="118">Supports Battery Trip Point (BTP) Function for</text>
<text x="112.2" y="117.6">communication ports, an N-CH FET drive, and a</text>
<text x="24.3" y="122.3">Windows</text>
<text x="41.5" y="122.3">Integration</text>
<text x="112.2" y="121.5">SHA-1</text>
<text x="112.2" y="125.4">complete,</text>
<text x="125.2" y="121.5">Authentication</text>
<text x="130.9" y="125.4">high-performance</text>
<text x="150.3" y="121.5">transform</text>
<text x="162" y="125.4">battery</text>
<text x="167.8" y="121.5">responder</text>
<text x="176.2" y="125.4">management</text>
<text x="186.4" y="121.5">into</text>
<text x="194.8" y="121.5">a</text>
<text x="19" y="127.3">•</text>
<text x="24.3" y="127.3">LED Display for State of Charge and Battery</text>
<text x="24.3" y="131.5">Status Indication</text>
<text x="112.2" y="129.3">solution.</text>
<text x="19" y="136.5">•</text>
<text x="24.3" y="136.5">100-KHz SMBus v1.1 Communications Interface</text>
<text x="138.5" y="137">Device Information</text>
<text x="24.3" y="140.8">for Programming and Data Access with Alternate</text>
<text x="24.3" y="145">400-KHz Mode</text>
<text x="19" y="150">•</text>
<text x="24.3" y="150">SHA-1 Authentication Responder for Increased</text>
<text x="24.3" y="154.2">Battery Pack Security</text>
<text x="19" y="159.2">•</text>
<text x="24.3" y="159.2">Compact 32-Pin VQFN Package (RSM)</text>
<text x="136.7" y="162.7">Simplified Schematic</text>
<text x="19" y="173.4">•</text>
<text x="24.3" y="173.4">Notebooks</text>
<text x="19" y="178.4">•</text>
<text x="24.3" y="178.4">Medical and Test Equipment</text>
<text x="19" y="183.4">•</text>
<text x="24.3" y="183.4">Portable Instrumentation</text>
<text x="19" y="188.4">•</text>
<text x="24.3" y="188.4">Cordless Vacuum Cleaners and Vacuum Robots</text>
</g>
<g font-size="2.8">
<text x="115.8" y="141.6">PART NUMBER</text>
<text x="147.5" y="141.6">PACKAGE</text>
<text x="170.4" y="141.6">BODY SIZE (NOM)</text>
<text x="113.2" y="146.3">bq4050</text>
<text x="141.5" y="146.3">VQFN (32)</text>
<text x="169.7" y="146.3">4.00 mm × 4.00 mm</text>
<text x="113.2" y="151.8">(1) For all available packages, see the orderable addendum at</text>
<text x="118.5" y="155">the end of this data sheet.</text>
<text x="27.9" y="265">An IMPORTANT NOTICE at the end of this data sheet addresses availability, warranty, changes, use in safety-critical applications,</text>
<text x="27.9" y="268.2">intellectual property matters and other important disclaimers. PRODUCTION DATA.</text>
</g>
<g font-size="2.7">
<text x="82.1" y="7.7">Order</text>
<text x="82.1" y="10.7">Now</text>
</g>
<g font-size="2.6">
<text x="61.5" y="7.6">Product</text>
<text x="61.5" y="10.6">Folder</text>
<text x="99.6" y="7.8">Technical</text>
<text x="99.6" y="10.8">Documents</text>
<text x="125.3" y="7.6">Tools &amp;</text>
<text x="125.3" y="10.6">Software</text>
<text x="147.5" y="7.2">Support &amp;</text>
<text x="147.5" y="10.2">Community</text>
</g>
<g font-size="2.5">
<text x="134.7" y="26.3">SLUSC67B –MARCH 2016–REVISED OCTOBER 2017</text>
<text x="38.6" y="120.9">®</text>
<text x="170.3" y="135.6">(1)</text>
</g>
<g font-size="1.2">
<text x="184.3" y="168.7">PACK</text>
<text x="146.1" y="182.9">BAT</text>
<text x="149.7" y="183.6" transform="rotate(-90 149.7 183.6)">PTC</text>
<text x="151.9" y="184.5" transform="rotate(-90 151.9 184.5)">FUSE</text>
<text x="156.4" y="184" transform="rotate(-90 156.4 184)">CHG</text>
<text x="160.4" y="184.8" transform="rotate(-90 160.4 184.8)">PCHG</text>
<text x="162.9" y="183.9" transform="rotate(-90 162.9 183.9)">VCC</text>
<text x="167" y="183.9" transform="rotate(-90 167 183.9)">DSG</text>
<text x="168.9" y="185.5">LEDCNTLB</text>
<text x="169.7" y="184.5" transform="rotate(-90 169.7 184.5)">PACK</text>
<text x="146.4" y="186.1">VC4</text>
<text x="146.4" y="190.3">VC3</text>
<text x="168.8" y="188.8">LEDCNTLC</text>
<text x="120.3" y="193.1">OUT</text>
<text x="129.2" y="193.1">VC3</text>
<text x="134.7" y="194.1">Cell 3</text>
<text x="146.4" y="194.4">VC2</text>
<text x="172.6" y="194.4">DISP</text>
<text x="185.5" y="197.7">SMBD</text>
<text x="120.3" y="198.1">VDD</text>
<text x="120.3" y="202.8">GND</text>
<text x="129.2" y="198.1">VC2</text>
<text x="129.4" y="203">VC1</text>
<text x="134.9" y="198.8">Cell 2</text>
<text x="146.4" y="201.5">PBI</text>
<text x="146.4" y="198.5">VC1</text>
<text x="148.3" y="202.4">VSS SRP SRN</text>
<text x="157.8" y="202.4">TS1</text>
<text x="161" y="202.5">TS2 TS3 TS4 BTP PRES</text>
<text x="171.8" y="198.4">SMBD</text>
<text x="171.8" y="200.5">SMBC</text>
<text x="185.6" y="199.8">SMBC</text>
<text x="185.8" y="201.8">PRES</text>
<text x="134.9" y="204.7">Cell 1</text>
<text x="185.9" y="205.5">BTP</text>
<text x="184.3" y="214.7">PACK–</text>
</g>
<g font-size="1.1">
<text x="169.8" y="182.6">LEDCNTLA</text>
<text x="125.8" y="196.9" transform="rotate(-90 125.8 196.9)">level</text>
<text x="125.8" y="198.6" transform="rotate(-90 125.8 198.6)">2</text>
<text x="127" y="198.6" transform="rotate(-90 127 198.6)">protector</text>
</g>
<text font-size="1" x="187.9" y="168.6">+</text>
<text font-size=".9" fill="#231f20" x="166.7" y="216.5">Copyright © 2017, Texas Instruments Incorporated</text>
<text font-size=".7" x="125.2" y="198" transform="rotate(-90 125.2 198)">nd</text>
</svg>
